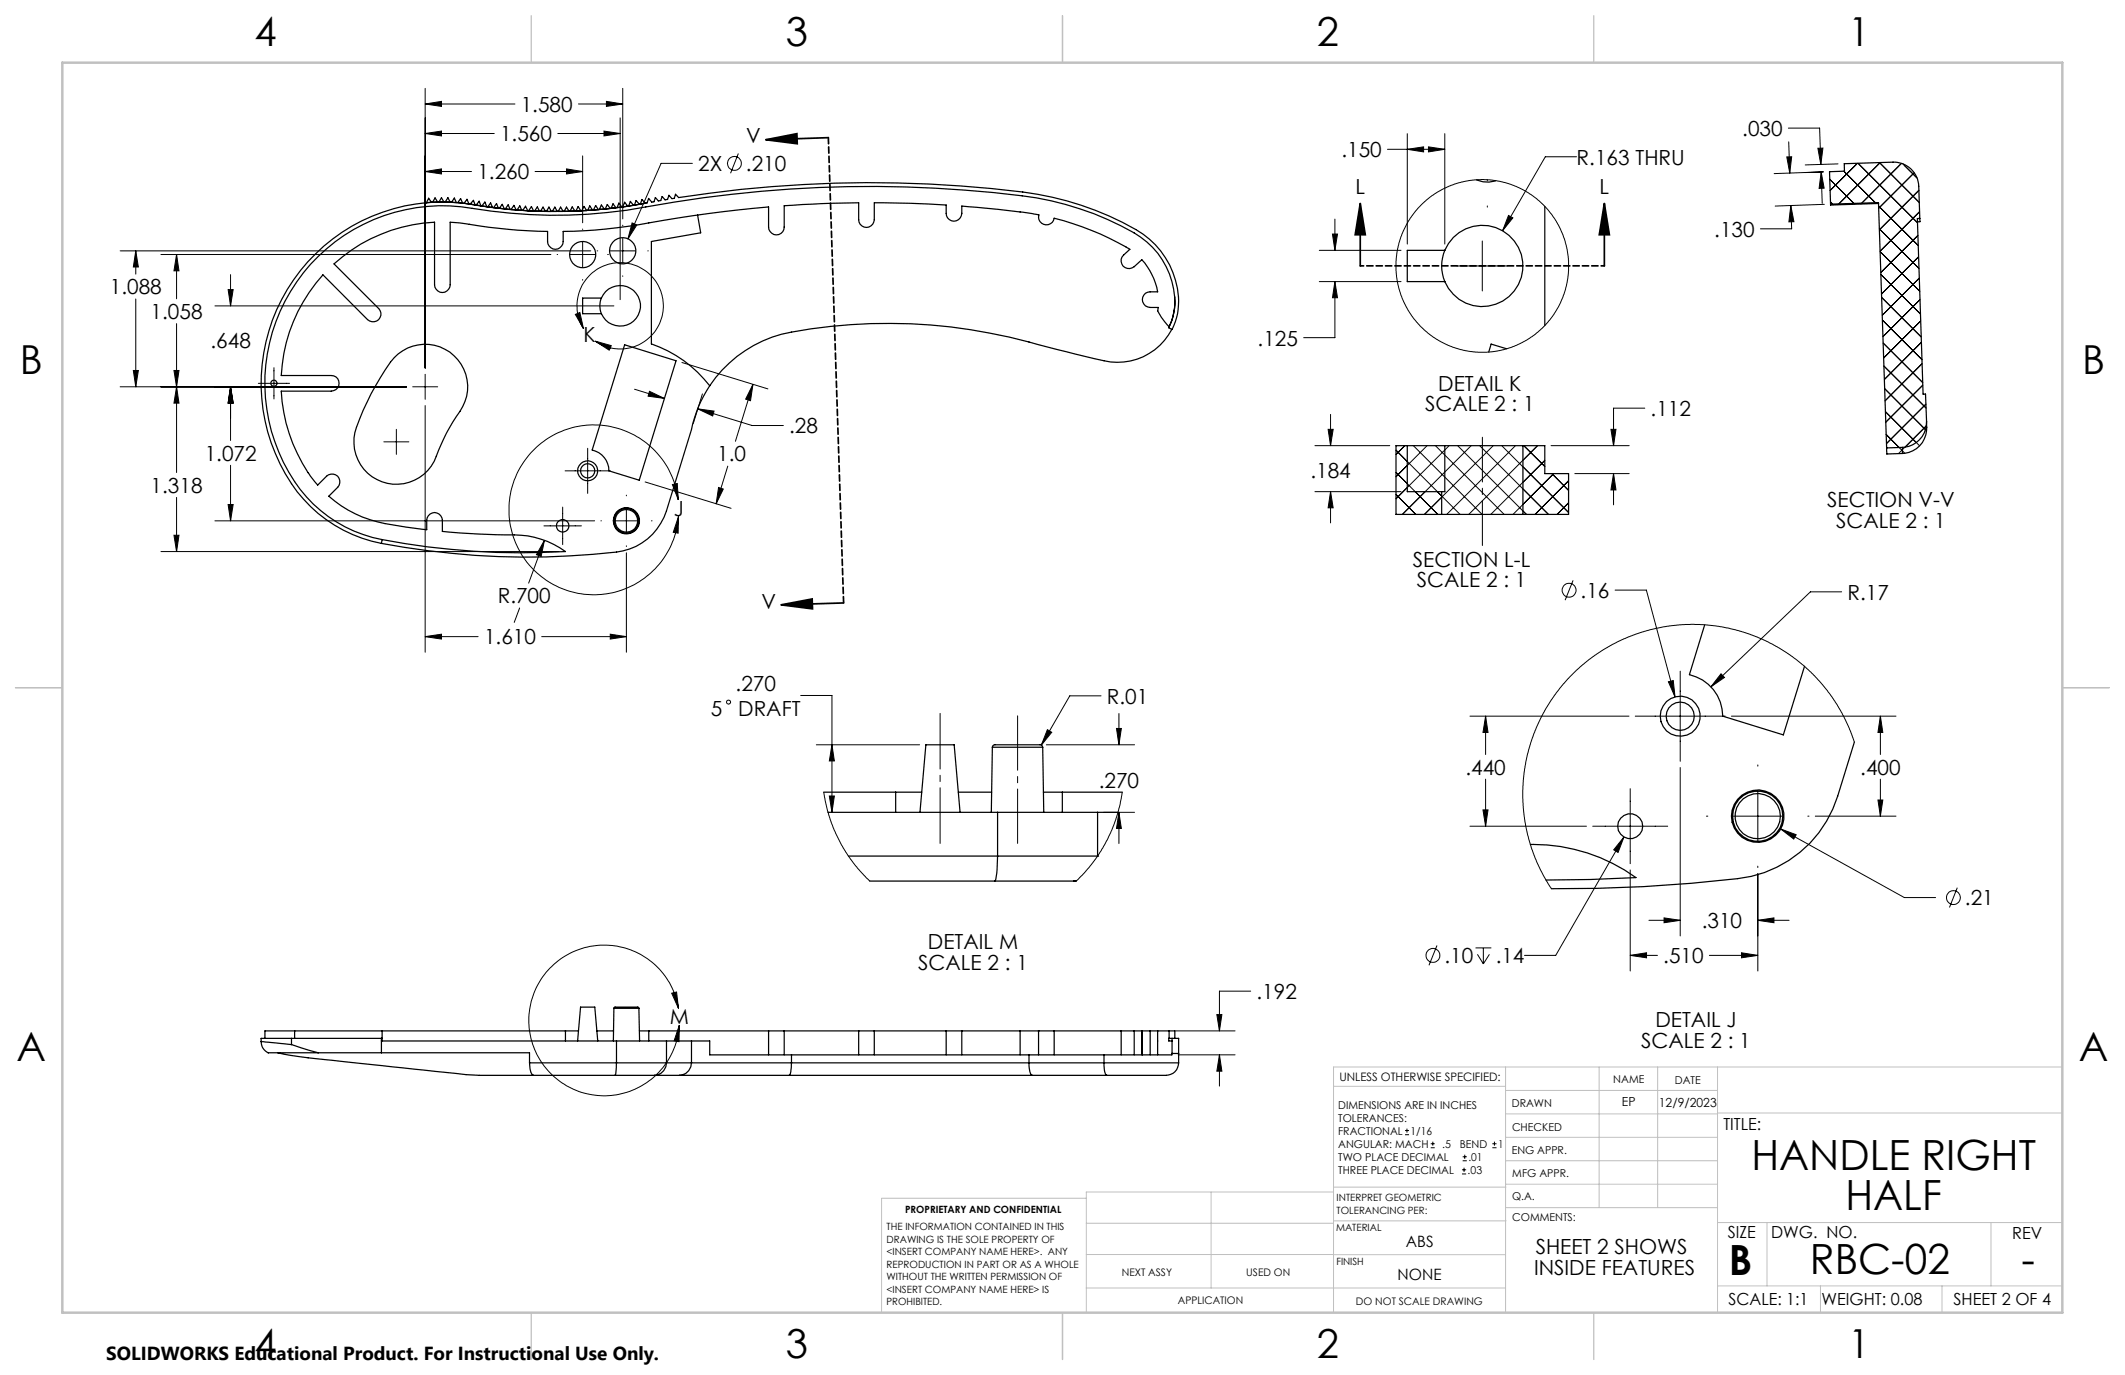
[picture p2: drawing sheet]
<svg xmlns="http://www.w3.org/2000/svg" width="432mm" height="279mm" viewBox="0 0 432 279" stroke-linecap="round" stroke-linejoin="round" font-family="sans-serif">
<g fill="none" stroke="#000" stroke-width=".25">
<path d="M300 36.5a5.5 5.5 0 0 0 4 .2M87.1 40.3l.6 .8-1.1 .1zM88.4 40.2l.5 .9h-1zM89.7 40.2l.5 .9h-1zM91 40.2l.5 .9h-1zM92.3 40.3l.4 .9-.9-.1zM93.6 40.4l.4 .9-1-.1zM94.9 40.5l.4 1-1-.2zM96.2 40.7l.4 1-1.1-.2zM97.4 40.9l.3 .9-1-.1zM98.5 41.1l.4 .9-1-.1zM99.7 41.2l.4 1-1-.1z"/>
<path d="M100.9 41.4l.4 .9-1-.1zM102.1 41.5l.4 .9-1-.1zM103.3 41.6l.4 1-1-.1zM104.4 41.7l.5 1-1-.1zM105.6 41.8l.4 1-.9-.1zM106.8 41.9l.4 .9h-1zM108 42l.4 .9-1-.1zM109.2 42.1l.4 .8h-1zM110.3 42.1l.5 .9-1-.1zM111.5 42.1l.5 .9h-1zM112.7 42.1l.5 .9h-1zM113.9 42.1l.5 .9h-1z"/>
<path d="M115.1 42.1l.5 .8-1 .1zM116.3 42.1l.5 .8h-1zM117.5 42l.5 .9h-1zM118.7 41.9l.5 .9h-1zM119.8 41.8l.6 .9-1 .1zM121 41.8l.6 .8-1 .1zM122.2 41.7l.6 .8-1 .1zM123.4 41.6l.6 .8-1 .1zM124.6 41.4l.6 .8-1 .1zM125.8 41.3l.6 .8-1 .1zM126.9 41.1l.7 .8-1.1 .2zM128.1 40.9l.6 .8-1 .2z"/>
<path d="M129.3 40.7l.6 .8-1 .2zM130.5 40.5l.6 .8-1 .2zM131.1 41.3l.4-.1 .3-.9 .7 .8 .4-.1 .3-.9 .6 .7 .5-.1 .2-.8 .6 .7 .5-.1 .3-.8 .6 .7 .5-.1 .3-.8 .6 .6a248.5 248.5 0 0 1 72.9-.6 60 60 0 0 1 21.4 8.1 16.6 16.6 0 0 1 6.9 17l-.9 2.4-.7-.4a11.9 11.9 0 0 0 1.2-6.3M131.1 41.3a103.4 103.4 0 0 1-37.3-.1 36.8 36.8 0 0 0-36.4 19.3 36.8 36.8 0 0 0 4.3 41 28.3 28.3 0 0 0 15.8 8.9M141.7 43.7l.7 3.6-10 1.8v20.8a25.3 25.3 0 0 1 11.8 8.5M293.6 50.9a8.3 8.3 0 0 1 12.6-3.4 8.3 8.3 0 0 1 0 13.1 8.3 8.3 0 0 1-12.6-3.4M293.6 50.9a8.3 8.3 0 0 0 0 6.3M293.6 50.9h-7.6v6.3h7.6M313.9 41.9v24.2M372 41.5l-.2-6.6 3-.1v-1.5l9.9-.4a5.1 5.1 0 0 1 5.2 5l.2 6.5M372 41.5l9.7-.3 1.7 49.8M381.7 41.3l-9.7 .4v-.2"/>
<path d="M390.1 44.4v.6l-.5 .1M390.1 44.4h-.5l1.2 35.7h.5l.2 5.6M80.1 72.7a8.6 8.6 0 0 1 11.8-.8 8.6 8.6 0 0 1 1.6 11.7 39.4 39.4 0 0 0-5.3 10.1 8.6 8.6 0 0 1-11.1 4 8.6 8.6 0 0 1-4.7-10.8 50.9 50.9 0 0 1 7.7-14.2zM122.2 60.6a4.1 4.1 0 0 1 6.3-1.7 4.1 4.1 0 0 1 0 6.5 4.1 4.1 0 0 1-6.3-1.7M122.2 60.6a4.1 4.1 0 0 0 0 3.1M122.2 60.6h-3.8v3.1h3.8M126.9 70.1l10.5 3.2-7.5 24.3-6.2-1.9a4.3 4.3 0 0 0-3.4-4.3zM144.2 78.4a24.7 24.7 0 0 0-3.7 8.9l-5.1 16.5a12.1 12.1 0 0 1-10.1 8.4 159.5 159.5 0 0 1-47.8-1.8M237.6 66.4l-.4-.4a8.4 8.4 0 0 1-1.9-3v-.5h-1.6a1.59 1.59 0 0 1-1.6-1.6 1.59 1.59 0 0 1 1.6-1.6h1.5a13.6 13.6 0 0 0-3.2-6.5l-1.5 1.4a1.6 1.6 0 0 1-2.3-.1 1.6 1.6 0 0 1 .1-2.3l1.3-1.1-.4-.3a58.8 58.8 0 0 0-15-6.1 1.59 1.59 0 0 1-1.9 1.4 1.59 1.59 0 0 1-1.2-2 142.7 142.7 0 0 0-15.7-1.8 2.6 2.6 0 0 1-.6 2.7 1.56 1.56 0 0 1-1.7 .2 1.56 1.56 0 0 1-.8-1.4v-1.7l-7.3-.4-7.3-.1v3.4a1.59 1.59 0 0 1-1.6 1.6 1.59 1.59 0 0 1-1.6-1.6v-3.4l-7.6 .2-7.6 .4v4.3a1.59 1.59 0 0 1-1.5 1.6 1.59 1.59 0 0 1-1.6-1.6v-4a311 311 0 0 0-28.7 3.9l-6.5 .7-6.6 .3v2.1a1.59 1.59 0 0 1-1.5 1.6 1.59 1.59 0 0 1-1.6-1.6v-2.1a168.8 168.8 0 0 1-18.8-1.8h-1v12.7a1.59 1.59 0 0 1-1.6 1.5 1.59 1.59 0 0 1-1.6-1.5v-12.7a33 33 0 0 0-20.4 8.4l9 9.1a1.6 1.6 0 0 1 0 2.2 1.6 1.6 0 0 1-2.2 0l-9.1-9.1a33 33 0 0 0-8.5 20.5h10.2a1.59 1.59 0 0 1 1.6 1.6 1.59 1.59 0 0 1-1.6 1.6h-10.2a32 32 0 0 0 7.2 18.8l.3 .3 1.8-1.8a1.6 1.6 0 0 1 2.2 0 1.6 1.6 0 0 1 0 2.2l-1.8 1.8a24.2 24.2 0 0 0 13.6 6l6.3 .8v-1.9a1.59 1.59 0 0 1 1.6-1.6 1.59 1.59 0 0 1 1.6 1.6v2.3a182.3 182.3 0 0 0 16 .8 17.8 17.8 0 0 1 9 3.3 152.2 152.2 0 0 1-37.3-2.5M237.6 66.4h.1M238.1 66.9a12.4 12.4 0 0 1-13.8 6.4l-7.6-1.8a186.2 186.2 0 0 0-23.6-5.1 108.2 108.2 0 0 0-34.3 1.5 25.8 25.8 0 0 0-14.6 10.5M238.7 60.3a16.5 16.5 0 0 0-8.3-13 62 62 0 0 0-22.7-7.5 254.4 254.4 0 0 0-80.3 2.9 105.2 105.2 0 0 1-33.7-.7 36 36 0 0 0-35.6 18.9 36 36 0 0 0 4.2 40.1 27.5 27.5 0 0 0 15.3 8.6"/>
<path d="M238.7 60.3a12.3 12.3 0 0 1-1.1 6.1M306.1 70.9l-3.1-1-.5 1.6M286 90.6v9.3h6.9M292.9 99.9v4.6M293.6 90.6h15.9M293.6 90.6v9.3h-.7M293.6 90.6h-9.9v13.9h9.2M309.5 90.6h4.4v5.6h4.8v8.3h-9.2M309.5 90.6v13.9M383.4 91v1.3l3.2-.2M386.5 90.9l.1 1.2M386.5 90.9l-3.1 .1"/>
<path d="M391.5 85.7a5.1 5.1 0 0 1-5 5.2M391.5 85.7v.2a5.3 5.3 0 0 1-4.9 6.2M77.6 109.6l-.1 .8M292.9 104.5h16.6M346.4 127l-3.1 10.1a8.7 8.7 0 0 1 6.8 8.4l12.3 3.8 4.3-13.9M201.6 151.8l.1-.2 .4-.3h9.1a.54 .54 0 0 1 .7 .5M201.6 151.8h10.3M201.6 151.8l-.2 13.3M211.9 151.8l.2 13.3M376.8 150.8l-3.4 11a24.1 24.1 0 0 1-20.3 16.7 305.5 305.5 0 0 1-37.9 2.1M167.4 161h14.6M168.2 165.1h34.5"/>
<path d="M172.4 174h30.3M176.7 179h25.4M182 161h5.3M182 161v4.1M186.9 165.1l1.2-13.8h5.8l1.2 13.8M194.7 161h6.8M202.1 179h16.1M202.7 174l-.2 3.5a1.97 1.97 0 0 1-.4 1.5M202.7 174h20.3M202.7 165.1h20.3M202.7 165.1v8.9M212 161h3.9"/>
<path d="M215.9 161h12.1M215.9 161v4.1M218.2 179h.5M218.8 179h-.6M223 174h.1M223 165.1v8.9M223 165.1h4.2M311 171.6a35.9 35.9 0 0 1 21.4 6.7l-9.3 .4-9 .1M53.1 211.6a2.47 2.47 0 0 0 1.4 2.3M53.1 211.6l6.1 .7M54.5 213.9h10.2M56.4 213.9a204.5 204.5 0 0 0 19.1 2.4l12.9 1.4a135.3 135.3 0 0 0 20 .8"/>
<path d="M59.2 211h18.3M59.2 212.3l5.5 1.6M59.2 211h-6.1v.6M59.2 211v1.3M59.9 209.5h17.7M59.9 209.5h-6.1v1.5M59.9 209.5v1.5M64.7 213.9h12.8M77.5 213.9h30.1v2.1M77.5 211.5h47.8M77.5 211v2.9M77.5 211h.1"/>
<path d="M77.6 209.5h37.3M77.6 209.5v2M107.6 216a3.5 3.5 0 0 0 .8 2.5M107.6 216h17.7M108.4 218.5h16.6M114.9 209.5h2.6M114.9 209.5v2M117.4 211.5l.6-6.9h2.9l.6 6.9M121.2 209.5h3.5M124.7 204.9l.3-.3h4.6l.2 .3M124.7 204.9h5.1M124.7 204.9l-.1 6.6"/>
<path d="M125 218.5h8M125.3 216l-.2 2.1-.1 .4M125.3 216h10.1M125.3 211.5h10.1M125.3 211.5v4.5M129.8 204.9l.2 6.6M129.9 209.5h1.9M131.8 209.5h24.4M131.8 209.5v2M133 218.5h5M135.4 216a2.51 2.51 0 0 1-2.4 2.5M135.4 211.5v4.5"/>
<path d="M135.4 216h5.1M135.4 211.5h5.1M138 218.5h22.4M140.5 216a2.5 2.5 0 0 1-2.5 2.5M140.5 216h20.3M140.5 211.5h3.7v2.8h16.6M140.5 211.5v4.5M156.2 209.5h3.1M156.2 209.5v4.8M159.3 209.5h15.2M159.3 209.5v4.8M160.4 218.5h49.3"/>
<path d="M160.8 216a4 4 0 0 1-.4 2.5M160.8 216h48.3M160.8 214.3h48.3M160.8 214.3v1.7M174.5 209.5h3.2M174.5 209.5v4.8M177.7 209.5h14.6M177.7 209.5v4.8M192.3 209.5h3.1M192.3 209.5v4.8M195.4 209.5h11.9M195.4 209.5v4.8"/>
<path d="M207.3 209.5h3.8M207.3 209.5v4.8M209.1 216a2.97 2.97 0 0 0 .6 2.5M209.1 216h15.2M209.1 214.3h15.2M209.1 214.3v1.7M209.7 218.5h15.2M214.2 209.5h13.6M214.2 209.5h-3.2v4.8M214.2 209.5v4.8M224.3 216a3 3 0 0 0 .6 2.5M224.3 216h15.2"/>
<path d="M224.3 214.3v1.7M227.8 209.5h2.7M227.8 209.5v4.8M230.5 209.5h1.6M230.5 209.5v4.8M232 209.5v4.8M232.1 209.5h1.6M232.1 209.5v4.8M233.7 209.5v4.8M233.7 209.5h1.5M235.2 209.5h2.4M235.2 209.5v4.8"/>
<path d="M237.6 209.5h1.1v1.5M237.6 209.5v1.5M238.2 214.1l-.1 .2h-13.8M238.2 214.1h1.3M238.2 211h1.3v5M238.2 211h-.7v.5h.7M238.2 211v3.1M239.5 216a2.82 2.82 0 0 1-3.4 2.5h-11.2"/>
<circle cx="118.4" cy="51.7" r="2.66"/>
<circle cx="126.5" cy="51" r="2.66"/>
<circle cx="55.7" cy="77.9" r=".63"/>
<circle cx="119.4" cy="95.7" r="2.03"/>
<circle cx="119.4" cy="95.7" r="1.44"/>
<circle cx="114.3" cy="106.9" r="1.27"/>
<circle cx="127.3" cy="105.8" r="2.29"/>
<circle cx="127.3" cy="105.8" r="2.55"/>
<circle cx="127.3" cy="105.8" r="2.66"/>
<circle cx="341.4" cy="145.5" r="4.1"/>
<circle cx="341.4" cy="145.5" r="2.87"/>
<circle cx="331.2" cy="167.9" r="2.54"/>
<circle cx="357.2" cy="165.9" r="5.3"/>
<circle cx="357.2" cy="165.9" r="5.1"/>
<circle cx="357.2" cy="165.8" r="4.6"/>
</g>
<g fill="none" stroke="#000" stroke-width=".2">
<path d="M86.4 18v56.8M126.5 18v26.5M86.4 27.1h14M86.4 34.9h9.4M86.4 21.1h18.2M86.4 27.1l3.3-.5v1zM86.4 34.9l3.3-.6v1zM86.4 21.1l3.3-.5v1zM108.7 34.9h9.7M113.3 27.1h12.7M115.1 34.3l3.3 .6-3.3 .4zM117.5 21.1h9"/>
<path d="M118.4 31.7v13.6M122.7 26.6l3.3 .5-3.3 .5zM123.2 20.6l3.3 .5-3.3 .5zM126 24v36.9M140.7 33.2h-6.4l-6.7 15.3M150 31.2l-1.6 4M281.9 30.3h11.7M286 27.2v22.4M286 30.3l3.3-.5v1.1zM290.3 29.8l3.3 .5-3.3 .6zM293.6 27.2v22.4M302.2 36.5v.3"/>
<path d="M320.4 31.9h-6.4l-8.7 15M363.1 31.9h1l-.4 3.3zM363.4 26h6.3l.3 7.4M363.5 28.8l.2 6.4M366.9 35.1l3.6-.2-10 .4M369.4 30.1h1l-.4 3.3zM370.1 35l.6 3.2-1.1 .1zM370.1 35l.2 6.3M371.8 36.4l5.1 5.1M373.5 33.3l-6.7 .2M374.7 34.8l6.4 6.4M374.8 34.9l6.4 6.4"/>
<path d="M377.4 33.2l-5.5 5.5 5.4-5.4M377.5 33.2l12.1 12.1M381.9 33l8.1 8.1-7.9-7.9M381.9 33.2l-8.4 8.4M382.1 33l-8.4 8.5M386.4 33.2l-8.3 8.3M386.6 33.3l3 2.9M386.9 33.6l2.6 2.5M389 35.1l-7.3 7.2M389.9 38.7l-8 8M24.4 51h95.7M27.6 51v4.7"/>
<path d="M27.6 51l.5 3.3h-1zM32.7 51.7h79.2M35.9 51.7v9M35.9 51.7l.5 3.3h-1.1zM46.4 58.8h1l-.6 3.4zM46.8 55.8v6.4M113.2 51.7h.1M115.9 51.7h5M118.4 46.5v.1M118.4 49.2v5.1M118.4 56.8v.1M121.3 51h.2"/>
<path d="M123.5 51.7h.1M124 51h5.1M126.5 45.8v.1M126.5 48.4v5.1M126.5 56.1v.1M128.4 45.3l1 .4-1.8 2.8zM131.6 51h.1M268.1 57.2h16.6M268.1 50.9h16.6M270.8 47.6h1l-.5 3.3zM271.3 57.2v11.4h-6.4M271.3 44.5v6.4"/>
<path d="M271.3 57.2l.5 3.3h-1zM296.1 54h10.2M301.2 49v10.1M302.2 41.8v.3M306.5 43.8l.9 .5-2.1 2.6zM363.9 41.8l.6 3.2-1 .1zM363.9 41.8l.2 4.7h-6.4M370.7 41.5l-10 .4M372 41.1l.5 .5M381.7 41.9l8.1 8M381.9 46.5l8 8M382.1 51.2l8 8"/>
<path d="M382.2 55.8l8 8M389.7 47.8l-7.5 7.6M389.9 52.2l-7.6 7.5M390 56.5l-7.5 7.6M390.1 43l-8 8M24.4 78.6h58.2M27.1 75.3h1l-.5 3.3zM27.6 60.7v17.9M35.3 75.3h1.1l-.5 3.3zM35.9 65.8v30.2M35.9 78.6l.5 3.3h-1.1zM43.7 62.2h81"/>
<path d="M46.8 78.6v10.9M46.8 78.6l.6 3.3h-1zM52.5 77.9h6.3M55.7 74.7v6.4M83.9 78.6h5M86.4 76.1v5M116.9 63.9l.9-.4 .8 3.3zM118.6 66.8a8.8 8.8 0 0 1 6-13.3 8.8 8.8 0 0 1 10 10.6 8.8 8.8 0 0 1-13.6 5.2M121 69.3l3.2 .9-.4 1zM128.9 79.1l6.1 1.9M132 79.5l3 1.5-3.3-.5zM138.6 73.7l17.4 5.3"/>
<path d="M153 78.1l-3.6 11.6M153 78.1l-.5 3.3-1-.3zM382.3 60.4l8.1 8.1M382.5 65.1l8.1 8M382.7 69.7l8 8.1M382.8 74.4l8.6 8.5M383 79l8.5 8.5M390.1 60.9l-7.5 7.5M390.3 65.2l-7.5 7.5M390.4 69.6l-7.5 7.5M390.6 73.9l-7.6 7.6M390.7 78.3l-7.5 7.5"/>
<path d="M46.8 94.5v11.3M78 89.8h5.1M80.5 87.2v5.1M86.4 82.4v50.1M114.8 95.7h9.2M119.4 91.1v9.2M131.1 97.9l17.5 5.4M136.6 98.5l1-.3 .2 3.4zM141.8 83.1l11 3.4h6.4M141.8 83.1l3.3 .4-.3 1zM142.7 80l-1.8 6.1M146 99.1l1 .3-1.5 3z"/>
<path d="M147.9 94.7l-2.4 7.7M267.2 90.6h15.2M267.2 99.9h17.5M269.9 87.2h1l-.5 3.4zM270.4 84.2v6.4M270.4 99.9v6.4M270.4 99.9l.5 3.3h-1zM285.5 90.6l-1.8 1.8M286 98.3l-2.3-2.3 8.5 8.5-4.7-4.6M286 93.8l-2.3-2.3 13 13M287.2 90.6l14 13.9M290 90.6l-6.3 6.3 2.3-2.4"/>
<path d="M291.7 90.6l13.9 13.9M292.1 99.9l.8 .9M294.5 90.6l-10.8 10.8M296.2 90.6l14 13.9-.7-.7M298.9 90.6l-13.9 13.9M300.7 90.6l13.9 13.9M303.4 90.6l-13.9 13.9M305.2 90.6l13.5 13.5-9.2-9.3M307.9 90.6l-13.9 13.9M309.6 90.6l4.3 4.2M312.4 90.6l-14 13.9M313.9 93.6l-11 10.9"/>
<path d="M315.2 90.6h15.8M315.3 96.2l3.4 3.5M315.7 96.2l-8.3 8.3M318.7 97.7l-6.8 6.8M320 96.2h11M327.3 87.2h1.1l-.5 3.4zM327.9 96.2v6.4M327.9 96.2l.5 3.4h-1.1zM334.2 82.9h-6.3v7.7M383.1 83.6l7 7M383.3 88.3l3.8 3.8M391.3 82.1l-8 8"/>
<path d="M391.5 86.5l-5.7 5.6M32.7 112.1h80.9M35.3 108.8h1.1l-.5 3.3zM35.9 101.1v11M43.7 105.8h77.1M46.4 102.5h1l-.6 3.3zM110.5 106.9h7.6M110.6 109.8l-3.2 8.7M110.6 109.8l-.6 3.3-1-.4zM114.3 103v7.7M122.1 105.8h.1M124.7 105.8h5.1"/>
<path d="M127.3 112.3v20.2M127.3 100.6v.2M127.3 103.3v5.1M127.3 110.9v.2M132.4 105.8h.1M137.8 101.6a17.3 17.3 0 0 0-26.3-12.6 17.3 17.3 0 0 0 0 29.2 17.3 17.3 0 0 0 26.3-12.6l.1-.6M137.9 105l-.1 3.3-1-.1zM283.7 100.5l4 4M318.7 102.2l-2.3 2.3M319.7 117.9l-1.7 4.1M328.2 119.9h6.3l5.9 21.7M86.4 129.4h10.8"/>
<path d="M86.4 129.4l3.3-.5v1zM105.6 123.5l-1.1 3M110.1 129.4h17.2M124 128.9l3.3 .5-3.3 .5zM339 138.5l1-.2 .4 3.3zM341.4 136.4v18.3M349.7 136.9l.7 .8-2.7 1.9zM374.2 120.3h-6.3l-20.2 19.3M162.7 141.3h6.4v23.8M165.9 151.3h21M169.1 151.3l.4 3.3h-1zM212.6 151.3h17.9"/>
<path d="M212.8 148.3l.9 .5-2.1 2.6zM223.7 141.4h-6.3l-5.8 10M226.9 148h1l-.5 3.3zM227.4 145v6.3M298.7 145.5h32.3M301.9 145.5v7.8M301.9 158.3v9.6M301.9 145.5l.5 3.3h-1.1zM332.3 145.5h18.3M341.4 156v34.2M351.8 145.5h33.5M357.2 155.4v.3"/>
<path d="M376.8 150.8l-1-2.8-1.9-3.7-1.6-2.7-2.6-3.2-2.7-2.8-2.8-2.2-3.1-2-3.2-1.6-3.6-1.4-3.2-.8-4.5-.6-3-.1-4.3 .3-2.8 .5-4.1 1.2-3.4 1.4-3 1.6-3.2 2.2-2.4 2.1-2.7 2.7-2.5 3.3-1.5 2.6-1.8 3.8-1.3 3.7-.8 4.1-.3 3.3v3.4l.3 3.7 .9 3.8 1.2 3.6 1.7 3.6 1.6 2.8M382.1 145.5v7.8M382.1 158.3v7.5M382.1 145.5l.5 3.3h-1zM167.4 161l.7 3.7 .6 1.8 .8 2.1 1.5 3.1 2.7 4 3 3.3M168.5 161.7h1l-.4 3.4zM224.3 165.1h6.2M227.4 165.1v6.3M227.4 165.1l.5 3.2h-1zM228 161l-.8 4.2-.9 2.5-1.3 3-2.6 4.2-1.8 2.2-1.9 1.9M298.7 167.9h23.7M301.3 164.6h1.1l-.5 3.3z"/>
<path d="M323.6 167.9h15.3M330 170.1l-13.9 24h-6.3M330 170.1l-1.2 3.1-.9-.5zM331.3 176.8v20.5M331.3 160.3v15.2M346.7 165.8h.3M352.1 165.8h10.2M357.2 177.6v19.7M357.2 160.8v10.1M357.2 176v.3M361.8 168.5l3.2 1.1-.5 .9zM361.8 168.5l25.2 13.9h6.3"/>
<path d="M367.3 165.8h.3M368.9 165.8h16.4M381.6 162.6h1l-.5 3.2zM292 192.1l-1.6 4M299.8 192.6h3.2M300.2 193.9l1.2 2M301.4 192.6v3.3M302.6 193.9l-1.2 2M331.3 194.1l3.3-.5v1zM331.3 194.1h5.5M335.1 187h6.3M338.1 186.5l3.3 .5-3.3 .5z"/>
<path d="M347.3 194.1h9.9M353.9 193.6l3.3 .5-3.3 .5zM357.2 187h6.3M357.2 187l3.3-.5v1zM397.7 180.4l-1.6 4M136.5 201.8l1-.2 .4 3.3zM137.9 204.9a15.3 15.3 0 0 0-23.9-10 15.3 15.3 0 0 0 1.3 25.9 15.3 15.3 0 0 0 22.7-12.5M138 208.3v3.4l-1-.2zM238.8 209.5h12.2M239.4 214.3h11.6M247.3 206.2h1l-.5 3.3zM247.8 214.3v6.4"/>
<path d="M247.8 214.3l.5 3.4h-1zM254.1 201.4h-6.3v8.1M285.5 230.6h.8M285.5 229.7h.8M285.9 229.3v.9M290.7 233.2h.8M290.7 232.4h.8M291.1 232v.8M297.1 238.5h.8M297.1 237.7h.8M297.2 235.9h.9M297.2 235.1h.9"/>
<path d="M297.5 237.3v.8M297.6 234.6v.9M303.2 233.2h.9M303.2 232.4h.9M303.7 232v.8"/>
<circle cx="149.2" cy="33.2" r="1.4"/>
<circle cx="301.2" cy="54" r="17.5"/>
<circle cx="318.8" cy="119.9" r="1.42"/>
<circle cx="148" cy="142.7" r=".41"/>
<circle cx="291.2" cy="194.1" r="1.41"/>
<circle cx="396.9" cy="182.4" r="1.41"/>
</g>
<path d="M155.6 28.4l6.3-1.2 .1 2zM168.3 28l-12.7 .4M276.4 41.3l1 6.4h-2zM276.4 41.3v12.7M326 41.3l1 6.4h-2zM326 41.3v12.7M158.7 122.9l6.3-1.2 .1 2zM171.4 122.5l-12.7 .4" fill="none" stroke="#000" stroke-width=".35"/>
<path d="M301.2 110.8v-21.9" fill="none" stroke="#000" stroke-width=".2" stroke-dasharray="15.2 1.3 1.3 1.3" stroke-dashoffset="6.1"/>
<path d="M206.8 171.4v-25.9" fill="none" stroke="#000" stroke-width=".2" stroke-dasharray="15.2 1.3 1.3 1.3" stroke-dashoffset="4.2"/>
<path d="M191 171.4v-26.4" fill="none" stroke="#000" stroke-width=".2" stroke-dasharray="15.2 1.3 1.3 1.3" stroke-dashoffset="3.9"/>
<path d="M168.3 28l3.1 94.5" fill="none" stroke="#000" stroke-width=".35" stroke-dasharray="1.3 .6"/>
<path d="M326 54h-49.6" fill="none" stroke="#000" stroke-width=".35" stroke-dasharray="1.3 .6" stroke-dashoffset=".6"/>
<g fill="none" stroke="#c0c0c0" stroke-width=".2">
<path d="M305.9 216.8v49.9M324.9 216.8v28.6M336.8 216.8v28.6M349 216.8v49.9M419.1 216.8h-148.1v49.9M271 220.7h34.9M305.9 231.1h43.1M305.9 226.3h43.1M305.9 221.6h43.1M305.9 235.9h43.1M349 226.2h70.1M220.7 248.6h50.3"/>
<path d="M220.7 254.9h50.3M220.7 243.5h-41.6v23.2M246.1 242.2v19.5M271 255h34.9M271 248.1h35M271 242.2h-50.3v24.5M271 241.2h35M305.9 240.6h43.1M306 245.4h43M349 248.4h70.1M359.1 248.4v12.9M404.6 248.4v12.9"/>
<path d="M220.7 261.7h85.2M349 261.3h70.1M369.9 261.3v5.4M394.6 261.3v5.4"/>
</g>
<path d="M108 3.2v9.5M215.9 3.2v9.5M323.8 3.2v9.5M3.1 139.7h9.6M419.1 139.7h9.5M108 266.7v9.6M215.9 266.7v9.6M323.8 266.7v9.6" fill="none" stroke="#c0c0c0" stroke-width=".25"/>
<path d="M12.7 12.7h406.4v254h-406.4z" fill="none" stroke="#c0c0c0" stroke-width=".5"/>
<g fill="#000">
<path d="M155.6 28.4l6.3-1.2 .1 2zM158.7 122.9l6.3-1.2 .1 2zM326 41.3l1 6.4h-2zM276.4 41.3l1 6.4h-2z"/>
<path d="M132 79.5l3 1.5-3.3-.5zM141.8 83.1l3.3 .4-.3 1zM146 99.1l1 .3-1.5 3zM153 78.1l-.5 3.3-1-.3zM86.4 27.1l3.3-.5v1zM122.7 26.6l3.3 .5-3.3 .5zM46.4 58.8h1l-.6 3.4zM46.8 78.6l.6 3.3h-1zM86.4 129.4l3.3-.5v1zM124 128.9l3.3 .5-3.3 .5zM46.8 78.6l.6 3.3h-1zM46.4 102.5h1l-.6 3.3zM35.3 108.8h1.1l-.5 3.3zM35.9 78.6l.5 3.3h-1.1zM110.6 109.8l-1.6 2.9 1 .4zM35.3 75.3h1.1l-.5 3.3zM35.9 51.7l.5 3.3h-1.1zM86.4 34.9l3.3-.6v1zM115.1 34.3l3.3 .6-3.3 .4zM27.1 75.3h1l-.5 3.3zM27.6 51l.5 3.3h-1zM86.4 21.1l3.3-.5v1zM123.2 20.6l3.3 .5-3.3 .5zM128.4 45.3l-.8 3.2 1.8-2.8zM247.3 206.2h1l-.5 3.3zM247.8 214.3l.5 3.4h-1zM349.7 136.9l-2 2.7 2.7-1.9zM339 138.5l1.4 3.1-.4-3.3zM361.8 168.5l2.7 2 .5-.9zM338.1 186.5l3.3 .5-3.3 .5zM357.2 187l3.3-.5v1zM382.1 145.5l.5 3.3h-1zM381.6 162.6h1l-.5 3.2zM331.3 194.1l3.3-.5v1zM353.9 193.6l3.3 .5-3.3 .5zM301.9 145.5l.5 3.3h-1.1zM301.3 164.6h1.1l-.5 3.3zM330 170.1l-2.1 2.6 .9 .5zM271.3 57.2l.5 3.3h-1zM270.8 47.6h1l-.5 3.3zM286 30.3l3.3-.5v1.1zM290.3 29.8l3.3 .5-3.3 .6zM306.5 43.8l-1.2 3.1 2.1-2.6zM269.9 87.2h1l-.5 3.4zM270.4 99.9l.5 3.3h-1zM327.3 87.2h1.1l-.5 3.4zM327.9 96.2l.5 3.4h-1.1zM226.9 148h1l-.5 3.3zM227.4 165.1l.5 3.2h-1zM169.1 151.3l.4 3.3h-1zM168.5 161.7h1l-.4 3.4zM212.8 148.3l-1.2 3.1 2.1-2.6zM363.1 31.9h1l-.4 3.3zM363.9 41.8l.6 3.2-1 .1zM370.1 35l.6 3.2-1.1 .1zM369.4 30.1h1l-.4 3.3z"/>
<path d="M136.6 98.5l1-.3 .2 3.4zM137.9 105l-.1 3.3-1-.1zM121 69.3l3.2 .9-.4 1zM116.9 63.9l.9-.4 .8 3.3zM136.5 201.8l1-.2 .4 3.3zM138 208.3v3.4l-1-.2z"/>
</g>
<g font-size="8.5">
<text x="355.9" y="237.7">HANDLE RIGHT</text>
<text x="375" y="245.8">HALF</text>
<text x="351.3" y="259">B</text>
<text x="367.8" y="258.9">RBC-02</text>
<text x="410.8" y="258.9">-</text>
</g>
<g font-size="8.1">
<text x="51.7" y="9.3">4</text>
<text x="159.7" y="9.3">3</text>
<text x="267.6" y="9.3">2</text>
<text x="375.6" y="9.3">1</text>
<text x="4" y="76">B</text>
<text x="423.1" y="76">B</text>
<text x="3.3" y="215.7">A</text>
<text x="422.4" y="215.7">A</text>
<text x="51.7" y="276">4</text>
<text x="159.7" y="276">3</text>
<text x="267.6" y="276">2</text>
<text x="375.6" y="276">1</text>
</g>
<g font-size="4.2">
<text x="105.8" y="22.7">1.580</text>
<text x="101.6" y="28.7">1.560</text>
<text x="151.6" y="29.1">V</text>
<text x="354" y="27.6">.030</text>
<text x="141.9" y="34.7">2X</text>
<text x="151.6" y="34.7">.210</text>
<text x="272.6" y="31.9">.150</text>
<text x="320.4" y="33.4">R.163 THRU</text>
<text x="97" y="36.4">1.260</text>
<text x="275.4" y="39.4">L</text>
<text x="325" y="39.4">L</text>
<text x="348.3" y="48.1">.130</text>
<text x="22.3" y="59.8">1.088</text>
<text x="30.6" y="64.8">1.058</text>
<text x="42.8" y="70.8">.648</text>
<text x="118.6" y="69.5">K</text>
<text x="255.5" y="70.2">.125</text>
<text x="289.6" y="83.6">SCALE 2 : 1</text>
<text x="292.2" y="79.4">DETAIL K</text>
<text x="160.3" y="88">.28</text>
<text x="335.4" y="84.5">.112</text>
<text x="41.6" y="93.6">1.072</text>
<text x="145.7" y="93.8">1.0</text>
<text x="30.6" y="100.1">1.318</text>
<text x="266.3" y="97">.184</text>
<text x="136.9" y="104.8">J</text>
<text x="371.3" y="103">SECTION V-V</text>
<text x="373.1" y="107.2">SCALE 2 : 1</text>
<text x="287.1" y="115.1">SECTION L-L</text>
<text x="287.9" y="119.3">SCALE 2 : 1</text>
<text x="101.1" y="122.6">R.700</text>
<text x="154.7" y="123.7">V</text>
<text x="321.2" y="121.5">.16</text>
<text x="375.4" y="121.8">R.17</text>
<text x="98.4" y="130.9">1.610</text>
<text x="149.5" y="140.4">.270</text>
<text x="224.9" y="143">R.01</text>
<text x="144.5" y="145.4">5</text>
<text x="150" y="145.4">DRAFT</text>
<text x="223.3" y="160">.270</text>
<text x="297.8" y="157.4">.440</text>
<text x="378" y="157.4">.400</text>
<text x="399.3" y="183.9">.21</text>
<text x="345.8" y="188.6">.310</text>
<text x="186.6" y="197.1">SCALE 2 : 1</text>
<text x="188.6" y="192.9">DETAIL M</text>
<text x="293.5" y="195.7">.10</text>
<text x="303.9" y="195.7">.14</text>
<text x="338" y="195.7">.510</text>
<text x="255.3" y="203">.192</text>
<text x="136.1" y="208.1">M</text>
<text x="336.4" y="208.7">DETAIL J</text>
<text x="333.5" y="212.9">SCALE 2 : 1</text>
<text x="312" y="254.9">SHEET 2 SHOWS</text>
<text x="311.7" y="259">INSIDE FEATURES</text>
</g>
<text font-size="3.8" x="21.6" y="276.3">SOLIDWORKS Educational Product. For Instructional Use Only.</text>
<g font-size="3.4">
<text x="350.2" y="229.5">TITLE:</text>
<text x="351.1" y="251.6">SIZE</text>
<text x="359.9" y="251.6">DWG. NO.</text>
<text x="408.9" y="251.7">REV</text>
<text x="351.2" y="265.2">SCALE: 1:1</text>
<text x="370.1" y="265.3">WEIGHT: 0.08</text>
<text x="396.9" y="265.2">SHEET 2 OF 4</text>
</g>
<g font-size="3.2">
<text x="285.7" y="253.3">ABS</text>
<text x="284" y="260.1">NONE</text>
</g>
<g font-size="2.5">
<text x="329.6" y="224.8">EP</text>
<text x="337.1" y="224.9">12/9/2023</text>
</g>
<text font-size="2.4" x="272.2" y="219.7">UNLESS OTHERWISE SPECIFIED:</text>
<g font-size="2.2">
<text x="327.8" y="220.1">NAME</text>
<text x="340.3" y="220.2">DATE</text>
<text x="271.9" y="225.3">DIMENSIONS ARE IN INCHES</text>
<text x="271.9" y="227.9">TOLERANCES:</text>
<text x="307.2" y="224.9">DRAWN</text>
<text x="271.9" y="230.6">FRACTIONAL</text>
<text x="271.9" y="233.2">ANGULAR: MACH</text>
<text x="286.6" y="230.6">1/16</text>
<text x="293.1" y="233.2">.5</text>
<text x="296.6" y="233.2">BEND</text>
<text x="304.4" y="233.2">1</text>
<text x="307.3" y="229.8">CHECKED</text>
<text x="271.9" y="238.5">THREE PLACE DECIMAL</text>
<text x="271.9" y="235.9">TWO PLACE DECIMAL</text>
<text x="298.2" y="238.5">.03</text>
<text x="298.4" y="235.9">.01</text>
<text x="307.2" y="234.5">ENG APPR.</text>
<text x="307.3" y="239.2">MFG APPR.</text>
<text x="307.3" y="243.9">Q.A.</text>
<text x="307.3" y="248.1">COMMENTS:</text>
</g>
<g font-size="2.1">
<text x="227.9" y="259.2">NEXT ASSY</text>
<text x="253.3" y="259.2">USED ON</text>
<text x="239.3" y="265">APPLICATION</text>
<text x="275.5" y="265.1">DO NOT SCALE DRAWING</text>
</g>
<g font-size="2">
<text x="271.6" y="244.1">INTERPRET GEOMETRIC</text>
<text x="180.2" y="250">THE INFORMATION CONTAINED IN THIS</text>
<text x="183.9" y="246.4">PROPRIETARY AND CONFIDENTIAL</text>
<text x="271.5" y="250.2">MATERIAL</text>
<text x="271.6" y="246.6">TOLERANCING PER:</text>
<text x="180.2" y="252.5">DRAWING IS THE SOLE PROPERTY OF</text>
<text x="180.2" y="255.1">&lt;INSERT COMPANY NAME HERE&gt;. ANY</text>
<text x="180.2" y="257.6">REPRODUCTION IN PART OR AS A WHOLE</text>
<text x="271.5" y="257">FINISH</text>
<text x="180.2" y="260.1">WITHOUT THE WRITTEN PERMISSION OF</text>
<text x="180.2" y="262.6">&lt;INSERT COMPANY NAME HERE&gt; IS</text>
<text x="180.2" y="265.2">PROHIBITED.</text>
</g>
</svg>
